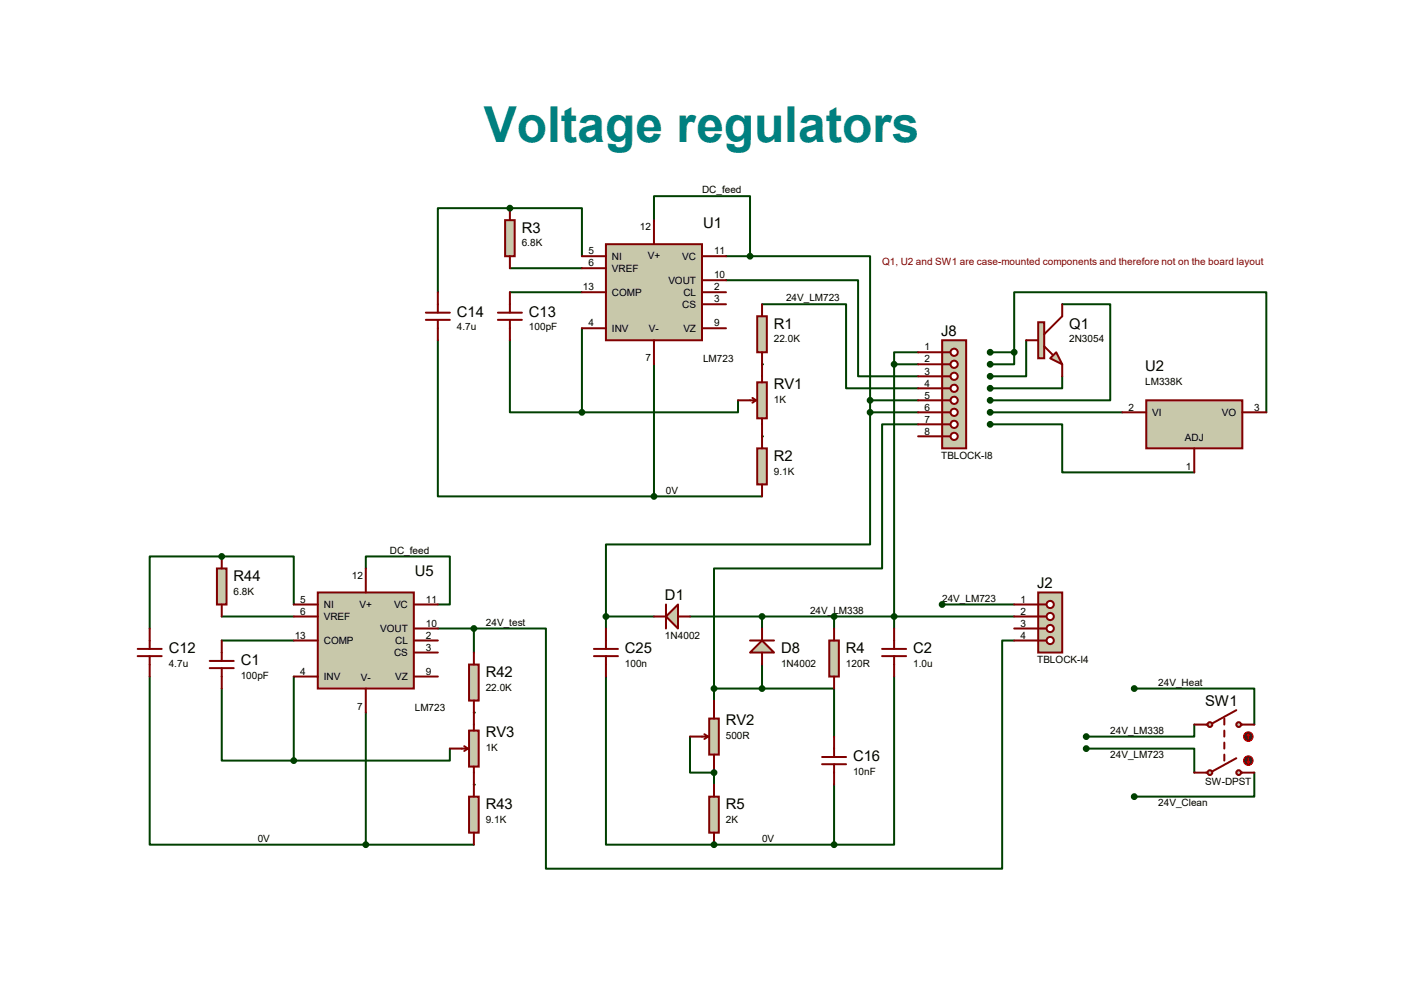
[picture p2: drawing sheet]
<svg xmlns="http://www.w3.org/2000/svg" width="297mm" height="210mm" viewBox="0 0 297 210" stroke-linecap="round" stroke-linejoin="round" font-family="sans-serif">
<g fill="#004000">
<circle cx="161.2" cy="77" r=".21"/>
<circle cx="161.2" cy="92.3" r=".21"/>
</g>
<path d="M107.9 44h15.2v10.2M107.9 56.7h15.2M153.6 59.3h27.9v20.3h12.7M123.1 69.4v17.8h33v-2.5M161.2 64.3h17.8v17.8h15.2M217.1 72v7.6h-7.6M224.7 79.6v2.5h-15.2M224.7 64.3h10.2v20.4h-25.4M229.8 158.3h22.8v5.1M239.9 145.6h25.4v7.6M252.6 153.2v2.6h-22.8M265.3 163.4v5.1h-25.4" fill="none" stroke="#004000" stroke-width=".42"/>
<circle cx="107.9" cy="44" r=".21" fill="#004000"/>
<path d="M151 163.4v2.5" fill="none" stroke="#004000" stroke-width=".42"/>
<circle cx="151" cy="163.4" r=".21" fill="#004000"/>
<g fill="none" stroke="#004000" stroke-width=".42">
<path d="M138.3 46.6v-5.1h20.4v12.7h-5.1M138.3 77v28h22.9M194.2 89.7h-7.6v30.5h-35.6v25.4M209.5 89.7h15.2v10.2h27.9M209.5 87.2h27.9M77.4 120.2v-2.5h17.8v10.1h-2.6M128.2 130.4h10.1M146 130.4h43.1M161.2 130.4v2.5M176.4 130.4v2.5M146 155.8v7.6h5M151 145.6v2.6"/>
<path d="M161.2 140.5v5.1h-10.2"/>
</g>
<g fill="#004000">
<circle cx="100.2" cy="150.7" r=".21"/>
<circle cx="100.2" cy="165.9" r=".21"/>
</g>
<path d="M46.9 117.7h15.2v10.1M46.9 130.4h15.2M62.1 143.1v17.8h33.1v-2.6" fill="none" stroke="#004000" stroke-width=".42"/>
<circle cx="46.9" cy="117.7" r=".21" fill="#004000"/>
<g fill="none" stroke="#004000" stroke-width=".42">
<path d="M107.9 44h-15.3v17.8M158.7 54.2h25.4v30.5M92.6 72v33h45.7M107.9 72v15.2h15.2M107.9 61.8h15.2M189.1 77v53.4h25.4M189.1 77h5.1M194.2 74.5h-5.1v2.5M209.5 74.5h5M214.5 74.5v2.5h-5M214.5 74.5v-12.7h53.4v25.4M184.1 87.2v27.9h-55.9v17.8"/>
<path d="M184.1 87.2h10.1M184.1 84.7v2.5M184.1 84.7h10.1M46.9 117.7h-15.2v15.2M46.9 135.5h15.2M92.6 132.9h7.6M100.2 132.9h15.3v50.8h96.5v-48.2h2.5M100.2 132.9v5.1M199.3 127.8h15.2M31.7 143.1v35.5h45.7M46.9 145.6v15.3h15.2M77.4 150.7v27.9"/>
<path d="M77.4 178.6h22.8M151 178.6h25.4"/>
</g>
<circle cx="151" cy="178.6" r=".21" fill="#004000"/>
<path d="M189.1 130.4v2.5M128.2 143.1v35.5h22.8M161.2 145.6h15.2v10.2M189.1 143.1v35.5h-12.7v-12.7" fill="none" stroke="#004000" stroke-width=".42"/>
<path d="M128.2 51.6h20.3v20.4h-20.3z" fill="#c8c8aa" stroke="#800000" stroke-width=".42"/>
<path d="M123.1 54.2h5.1M123.1 56.7h5.1M138.3 46.6v5M148.5 54.2h5.1M148.5 59.3h5.1M123.1 61.8h5.1M123.1 69.4h5.1M138.3 72v5M148.5 61.8h5.1M148.5 69.4h5.1M148.5 64.3h5.1" fill="none" stroke="#800000" stroke-width=".42"/>
<path d="M160.2 66.9h2v7.6h-2z" fill="#c8c8aa" stroke="#800000" stroke-width=".42"/>
<path d="M161.2 64.3v2.6M161.2 74.5v2.5" fill="none" stroke="#800000" stroke-width=".42"/>
<path d="M160.2 94.8h2v7.6h-2z" fill="#c8c8aa" stroke="#800000" stroke-width=".42"/>
<path d="M161.2 92.3v2.5M161.2 102.4v2.6" fill="none" stroke="#800000" stroke-width=".42"/>
<path d="M160.2 80.9h2v7.6h-2z" fill="#c8c8aa" stroke="#800000" stroke-width=".42"/>
<path d="M161.2 77v3.9M156.1 84.7h3.8M159.2 84.2l.7 .5M159.9 84.7l-.7 .5M161.2 88.5v3.8" fill="none" stroke="#800000" stroke-width=".42"/>
<path d="M106.8 46.6h2.1v7.6h-2.1z" fill="#c8c8aa" stroke="#800000" stroke-width=".42"/>
<path d="M107.9 44v2.6M107.9 54.2v2.5" fill="none" stroke="#800000" stroke-width=".42"/>
<g fill="#c8c8aa" stroke="#800000" stroke-width=".42">
<path d="M222.2 75.8l1.2-1.3 1.3 2.5z"/>
<path d="M219.6 68.2h1.3v7.6h-1.3z"/>
</g>
<path d="M217.1 72h2.5M220.9 73.2l1.8 1.8M224.7 64.3v2.6l-3.8 3.8M224.7 77v2.6" fill="none" stroke="#800000" stroke-width=".42"/>
<path d="M199.3 72h5.1v22.8h-5.1z" fill="#c8c8aa" stroke="#800000" stroke-width=".42"/>
<path d="M199.3 74.5h1.8" fill="none" stroke="#800000" stroke-width=".42"/>
<circle cx="201.8" cy="74.5" r=".76" fill="#fff" stroke="#800000" stroke-width=".42"/>
<path d="M199.3 77h1.8" fill="none" stroke="#800000" stroke-width=".42"/>
<circle cx="201.8" cy="77" r=".76" fill="#fff" stroke="#800000" stroke-width=".42"/>
<path d="M199.3 79.6h1.8" fill="none" stroke="#800000" stroke-width=".42"/>
<circle cx="201.8" cy="79.6" r=".76" fill="#fff" stroke="#800000" stroke-width=".42"/>
<path d="M199.3 82.1h1.8" fill="none" stroke="#800000" stroke-width=".42"/>
<circle cx="201.8" cy="82.1" r=".76" fill="#fff" stroke="#800000" stroke-width=".42"/>
<path d="M199.3 84.7h1.8" fill="none" stroke="#800000" stroke-width=".42"/>
<circle cx="201.8" cy="84.7" r=".76" fill="#fff" stroke="#800000" stroke-width=".42"/>
<path d="M199.3 87.2h1.8" fill="none" stroke="#800000" stroke-width=".42"/>
<circle cx="201.8" cy="87.2" r=".76" fill="#fff" stroke="#800000" stroke-width=".42"/>
<path d="M199.3 89.7h1.8" fill="none" stroke="#800000" stroke-width=".42"/>
<circle cx="201.8" cy="89.7" r=".76" fill="#fff" stroke="#800000" stroke-width=".42"/>
<path d="M199.3 92.3h1.8" fill="none" stroke="#800000" stroke-width=".42"/>
<circle cx="201.8" cy="92.3" r=".76" fill="#fff" stroke="#800000" stroke-width=".42"/>
<path d="M194.2 74.5h5.1M194.2 77h5.1M194.2 79.6h5.1M194.2 82.1h5.1M194.2 84.7h5.1M194.2 87.2h5.1M194.2 89.7h5.1M194.2 92.3h5.1" fill="none" stroke="#800000" stroke-width=".42"/>
<g fill="#004000" stroke="#004000" stroke-width=".42">
<circle cx="123.1" cy="87.2" r=".51"/>
<circle cx="209.5" cy="82.1" r=".51"/>
<circle cx="209.5" cy="79.6" r=".51"/>
<circle cx="209.5" cy="84.7" r=".51"/>
</g>
<g fill="#c8c8aa" stroke="#800000" stroke-width=".42">
<circle cx="255.9" cy="153.2" r=".51"/>
<circle cx="262" cy="153.2" r=".51"/>
</g>
<path d="M255.2 153.2h.2M261.5 150.2l-5 2.8M262.6 153.2h.2" fill="none" stroke="#800000" stroke-width=".42"/>
<g fill="#c8c8aa" stroke="#800000" stroke-width=".42">
<circle cx="255.9" cy="163.4" r=".51"/>
<circle cx="262" cy="163.4" r=".51"/>
</g>
<path d="M252.6 153.2h2.6M259 152v1.2M259 154.5v1.3M259 157.1v1.2M259 159.6v1.3M262.8 153.2h2.5M252.6 163.4h2.8M261.5 160.4l-5 2.8M262.6 163.4h2.7" fill="none" stroke="#800000" stroke-width=".42"/>
<circle cx="264.1" cy="160.9" r="1.02" fill="#400000" stroke="#f00" stroke-width=".21"/>
<path d="M263.8 161.1l.3 .3M264.1 160.4v1M264.3 161.1l-.2 .3" fill="none" stroke="#f00" stroke-width=".21"/>
<circle cx="264.1" cy="155.8" r="1.02" fill="#400000" stroke="#f00" stroke-width=".21"/>
<path d="M264.1 155.3l-.3 .2M264.1 155.3l.2 .2M264.1 155.3v1" fill="none" stroke="#f00" stroke-width=".21"/>
<g fill="#004000" stroke="#004000" stroke-width=".42">
<circle cx="239.9" cy="145.6" r=".51"/>
<circle cx="239.9" cy="168.5" r=".51"/>
<circle cx="229.8" cy="155.8" r=".51"/>
<circle cx="229.8" cy="158.3" r=".51"/>
<circle cx="107.9" cy="44" r=".51"/>
</g>
<path d="M140.9 130.4l2.5-2.6v5.1z" fill="#c8c8aa" stroke="#800000" stroke-width=".42"/>
<path d="M138.3 130.4h2.6M140.9 127.8v5.1M143.4 130.4h2.6" fill="none" stroke="#800000" stroke-width=".42"/>
<path d="M158.7 138l2.5-2.5 2.5 2.5z" fill="#c8c8aa" stroke="#800000" stroke-width=".42"/>
<path d="M158.7 135.5h5M161.2 132.9v2.6M161.2 138v2.5" fill="none" stroke="#800000" stroke-width=".42"/>
<path d="M175.4 135.5h2.1v7.6h-2.1z" fill="#c8c8aa" stroke="#800000" stroke-width=".42"/>
<path d="M176.4 132.9v2.6M176.4 143.1v2.5" fill="none" stroke="#800000" stroke-width=".42"/>
<path d="M150 168.5h2.1v7.6h-2.1z" fill="#c8c8aa" stroke="#800000" stroke-width=".42"/>
<path d="M151 165.9v2.6M151 176.1v2.5" fill="none" stroke="#800000" stroke-width=".42"/>
<path d="M150 152h2.1v7.6h-2.1z" fill="#c8c8aa" stroke="#800000" stroke-width=".42"/>
<path d="M146 155.8h3.8M149 155.3l.8 .5M149.8 155.8l-.8 .5M151 148.2v3.8M151 159.6v3.8" fill="none" stroke="#800000" stroke-width=".42"/>
<g fill="#004000" stroke="#004000" stroke-width=".42">
<circle cx="151" cy="163.4" r=".51"/>
<circle cx="151" cy="145.6" r=".51"/>
<circle cx="161.2" cy="145.6" r=".51"/>
<circle cx="161.2" cy="130.4" r=".51"/>
<circle cx="176.4" cy="130.4" r=".51"/>
<circle cx="176.4" cy="178.6" r=".51"/>
<circle cx="158.7" cy="54.2" r=".51"/>
</g>
<path d="M242.5 84.7h20.3v10.1h-20.3z" fill="#c8c8aa" stroke="#800000" stroke-width=".42"/>
<path d="M237.4 87.2h5.1M252.6 94.8v5.1M262.8 87.2h5.1" fill="none" stroke="#800000" stroke-width=".42"/>
<g fill="#004000" stroke="#004000" stroke-width=".42">
<circle cx="128.2" cy="130.4" r=".51"/>
<circle cx="209.5" cy="87.2" r=".51"/>
<circle cx="209.5" cy="89.7" r=".51"/>
<circle cx="189.1" cy="130.4" r=".51"/>
<circle cx="138.3" cy="105" r=".51"/>
</g>
<path d="M67.2 125.3h20.3v20.3h-20.3z" fill="#c8c8aa" stroke="#800000" stroke-width=".42"/>
<path d="M62.1 127.8h5.1M62.1 130.4h5.1M62.1 135.5h5.1M77.4 120.2v5.1M87.5 127.8h5.1M87.5 135.5h5.1M87.5 132.9h5.1M87.5 138h5.1M62.1 143.1h5.1M77.4 145.6v5.1M87.5 143.1h5.1" fill="none" stroke="#800000" stroke-width=".42"/>
<path d="M99.2 140.5h2.1v7.7h-2.1z" fill="#c8c8aa" stroke="#800000" stroke-width=".42"/>
<path d="M100.2 138v2.5M100.2 148.2v2.5" fill="none" stroke="#800000" stroke-width=".42"/>
<path d="M99.2 168.5h2.1v7.6h-2.1z" fill="#c8c8aa" stroke="#800000" stroke-width=".42"/>
<path d="M100.2 165.9v2.6M100.2 176.1v2.5" fill="none" stroke="#800000" stroke-width=".42"/>
<path d="M99.2 154.5h2.1v7.6h-2.1z" fill="#c8c8aa" stroke="#800000" stroke-width=".42"/>
<path d="M95.2 158.3h3.8M98.2 157.8l.8 .5M99 158.3l-.8 .5M100.2 150.7v3.8M100.2 162.1v3.8" fill="none" stroke="#800000" stroke-width=".42"/>
<path d="M45.9 120.2h2v7.6h-2z" fill="#c8c8aa" stroke="#800000" stroke-width=".42"/>
<path d="M46.9 117.7v2.5M46.9 127.8v2.6" fill="none" stroke="#800000" stroke-width=".42"/>
<g fill="#004000" stroke="#004000" stroke-width=".42">
<circle cx="62.1" cy="160.9" r=".51"/>
<circle cx="46.9" cy="117.7" r=".51"/>
<circle cx="77.4" cy="178.6" r=".51"/>
<circle cx="100.2" cy="132.9" r=".51"/>
<circle cx="199.3" cy="127.8" r=".51"/>
</g>
<path d="M219.6 125.3h5.1v12.7h-5.1z" fill="#c8c8aa" stroke="#800000" stroke-width=".42"/>
<path d="M219.6 127.8h1.8" fill="none" stroke="#800000" stroke-width=".42"/>
<circle cx="222.2" cy="127.8" r=".76" fill="#fff" stroke="#800000" stroke-width=".42"/>
<path d="M219.6 130.4h1.8" fill="none" stroke="#800000" stroke-width=".42"/>
<circle cx="222.2" cy="130.4" r=".76" fill="#fff" stroke="#800000" stroke-width=".42"/>
<path d="M219.6 132.9h1.8" fill="none" stroke="#800000" stroke-width=".42"/>
<circle cx="222.2" cy="132.9" r=".76" fill="#fff" stroke="#800000" stroke-width=".42"/>
<path d="M219.6 135.5h1.8" fill="none" stroke="#800000" stroke-width=".42"/>
<circle cx="222.2" cy="135.5" r=".76" fill="#fff" stroke="#800000" stroke-width=".42"/>
<g fill="none" stroke="#800000" stroke-width=".42">
<path d="M90.1 67.6h5.1M90.1 66.1h5.1M92.6 61.8v4.3M92.6 67.6v4.4M105.3 67.6h5.1M105.3 66.1h5.1M107.9 61.8v4.3M107.9 67.6v4.4M29.1 138.8h5.1M29.1 137.2h5.1M31.7 132.9v4.3M31.7 138.8v4.3"/>
<path d="M44.4 139.8h5M46.9 135.5v4.3M125.6 138.8h5.1M125.6 137.2h5.1M128.2 132.9v4.3M128.2 138.8v4.3M186.6 138.8h5.1M186.6 137.2h5.1M189.1 132.9v4.3M189.1 138.8v4.3M214.5 127.8h5.1M214.5 130.4h5.1"/>
<path d="M214.5 132.9h5.1M214.5 135.5h5.1M44.4 141.3h5M46.9 141.3v4.3M176.4 155.8v4.3M173.9 161.6h5.1M173.9 160.1h5.1M176.4 161.6v4.3"/>
</g>
<g fill="#004000" stroke="#004000" stroke-width=".42">
<circle cx="184.1" cy="87.2" r=".51"/>
<circle cx="184.1" cy="84.7" r=".51"/>
<circle cx="209.5" cy="77" r=".51"/>
<circle cx="214.5" cy="74.5" r=".51"/>
<circle cx="209.5" cy="74.5" r=".51"/>
<circle cx="189.1" cy="77" r=".51"/>
<circle cx="151" cy="178.6" r=".51"/>
</g>
<text font-size="10.5" fill="#008080" x="102.4" y="30.1">Voltage regulators</text>
<g font-size="3.1">
<text x="110.4" y="49.2">R3</text>
<text x="148.7" y="48.2">U1</text>
<text x="96.6" y="67">C14</text>
<text x="111.9" y="67">C13</text>
<text x="163.7" y="69.5">R1</text>
<text x="199.1" y="71.1">J8</text>
<text x="226.2" y="69.5">Q1</text>
<text x="163.7" y="82.2">RV1</text>
<text x="242.3" y="78.4">U2</text>
<text x="163.7" y="97.5">R2</text>
<text x="49.4" y="122.9">R44</text>
<text x="87.8" y="121.9">U5</text>
<text x="219.4" y="124.4">J2</text>
<text x="140.7" y="127">D1</text>
<text x="35.7" y="138.1">C12</text>
<text x="50.9" y="140.6">C1</text>
<text x="102.7" y="143.2">R42</text>
<text x="132.2" y="138.1">C25</text>
<text x="165.2" y="138.1">D8</text>
<text x="178.9" y="138.1">R4</text>
<text x="193.2" y="138.1">C2</text>
<text x="255" y="149.3">SW1</text>
<text x="102.7" y="155.9">RV3</text>
<text x="153.5" y="153.3">RV2</text>
<text x="180.5" y="161">C16</text>
<text x="102.7" y="171.1">R43</text>
<text x="153.5" y="171.1">R5</text>
</g>
<g font-size="2.1">
<text x="148.5" y="40.9">DC_feed</text>
<text x="110.4" y="52.1">6.8K</text>
<text x="124.5" y="53.8">5</text>
<text x="135.4" y="48.7">12</text>
<text x="151" y="53.8">11</text>
<text x="124.5" y="56.3">6</text>
<text x="129.5" y="54.9">NI</text>
<text x="129.5" y="57.5">VREF</text>
<text x="137" y="54.9">V+</text>
<text x="144.3" y="54.9">VC</text>
<text x="151" y="58.9">10</text>
<text x="123.3" y="61.4">13</text>
<text x="129.5" y="62.6">COMP</text>
<text x="141.4" y="60">VOUT</text>
<text x="144.3" y="65.1">CS</text>
<text x="144.6" y="62.6">CL</text>
<text x="151" y="61.4">2</text>
<text x="151" y="64">3</text>
<text x="166.3" y="63.8">24V_LM723</text>
<text x="96.6" y="69.9">4.7u</text>
<text x="111.9" y="69.9">100pF</text>
<text x="124.5" y="69">4</text>
<text x="129.5" y="70.2">INV</text>
<text x="137.3" y="70.3">V-</text>
<text x="144.6" y="70.2">VZ</text>
<text x="151" y="69">9</text>
<text x="136.5" y="76.5">7</text>
<text x="148.7" y="76.7">LM723</text>
<text x="163.7" y="72.4">22.0K</text>
<text x="195.6" y="74.1">1</text>
<text x="195.6" y="76.7">2</text>
<text x="226.2" y="72.4">2N3054</text>
<text x="195.6" y="79.2">3</text>
<text x="195.6" y="81.7">4</text>
<text x="242.3" y="81.3">LM338K</text>
<text x="163.7" y="85.1">1K</text>
<text x="195.6" y="84.3">5</text>
<text x="195.6" y="86.8">6</text>
<text x="195.6" y="89.4">7</text>
<text x="238.8" y="86.8">2</text>
<text x="243.8" y="88">VI</text>
<text x="258.5" y="88">VO</text>
<text x="265.3" y="86.8">3</text>
<text x="195.6" y="91.9">8</text>
<text x="250.7" y="93.2">ADJ</text>
<text x="163.7" y="100.4">9.1K</text>
<text x="199.1" y="97">TBLOCK-I8</text>
<text x="250.8" y="99.3">1</text>
<text x="140.9" y="104.4">0V</text>
<text x="82.5" y="117.1">DC_feed</text>
<text x="49.4" y="125.8">6.8K</text>
<text x="74.4" y="122.4">12</text>
<text x="63.5" y="127.5">5</text>
<text x="63.5" y="130">6</text>
<text x="68.5" y="128.6">NI</text>
<text x="68.5" y="131.1">VREF</text>
<text x="76.1" y="128.5">V+</text>
<text x="83.4" y="128.6">VC</text>
<text x="90.1" y="127.5">11</text>
<text x="171.4" y="129.8">24V_LM338</text>
<text x="199.3" y="127.3">24V_LM723</text>
<text x="215.9" y="127.5">1</text>
<text x="215.9" y="130">2</text>
<text x="62.4" y="135.1">13</text>
<text x="68.5" y="136.2">COMP</text>
<text x="80.4" y="133.7">VOUT</text>
<text x="83.6" y="136.2">CL</text>
<text x="90.1" y="132.5">10</text>
<text x="90.1" y="135.1">2</text>
<text x="90.1" y="137.6">3</text>
<text x="102.8" y="132.3">24V_test</text>
<text x="140.7" y="135.1">1N4002</text>
<text x="215.9" y="132.5">3</text>
<text x="215.9" y="135.1">4</text>
<text x="35.7" y="141">4.7u</text>
<text x="50.9" y="143.6">100pF</text>
<text x="63.5" y="142.7">4</text>
<text x="68.5" y="143.8">INV</text>
<text x="76.3" y="144">V-</text>
<text x="83.4" y="138.8">CS</text>
<text x="83.6" y="143.8">VZ</text>
<text x="90.1" y="142.7">9</text>
<text x="132.2" y="141">100n</text>
<text x="165.2" y="141">1N4002</text>
<text x="178.9" y="141">120R</text>
<text x="193.2" y="141">1.0u</text>
<text x="219.4" y="140.2">TBLOCK-I4</text>
<text x="102.7" y="146.1">22.0K</text>
<text x="245" y="145">24V_Heat</text>
<text x="75.6" y="150.1">7</text>
<text x="87.8" y="150.3">LM723</text>
<text x="234.9" y="155.2">24V_LM338</text>
<text x="102.7" y="158.8">1K</text>
<text x="153.5" y="156.3">500R</text>
<text x="234.9" y="160.3">24V_LM723</text>
<text x="180.5" y="163.9">10nF</text>
<text x="255" y="166.1">SW-DPST</text>
<text x="245" y="170.4">24V_Clean</text>
<text x="54.5" y="178.1">0V</text>
<text x="102.7" y="174">9.1K</text>
<text x="153.5" y="174">2K</text>
<text x="161.2" y="178.1">0V</text>
</g>
<text font-size="2.1" fill="#800000" x="186.6" y="56.1">Q1, U2 and SW1 are case-mounted components and therefore not on the board layout</text>
</svg>
